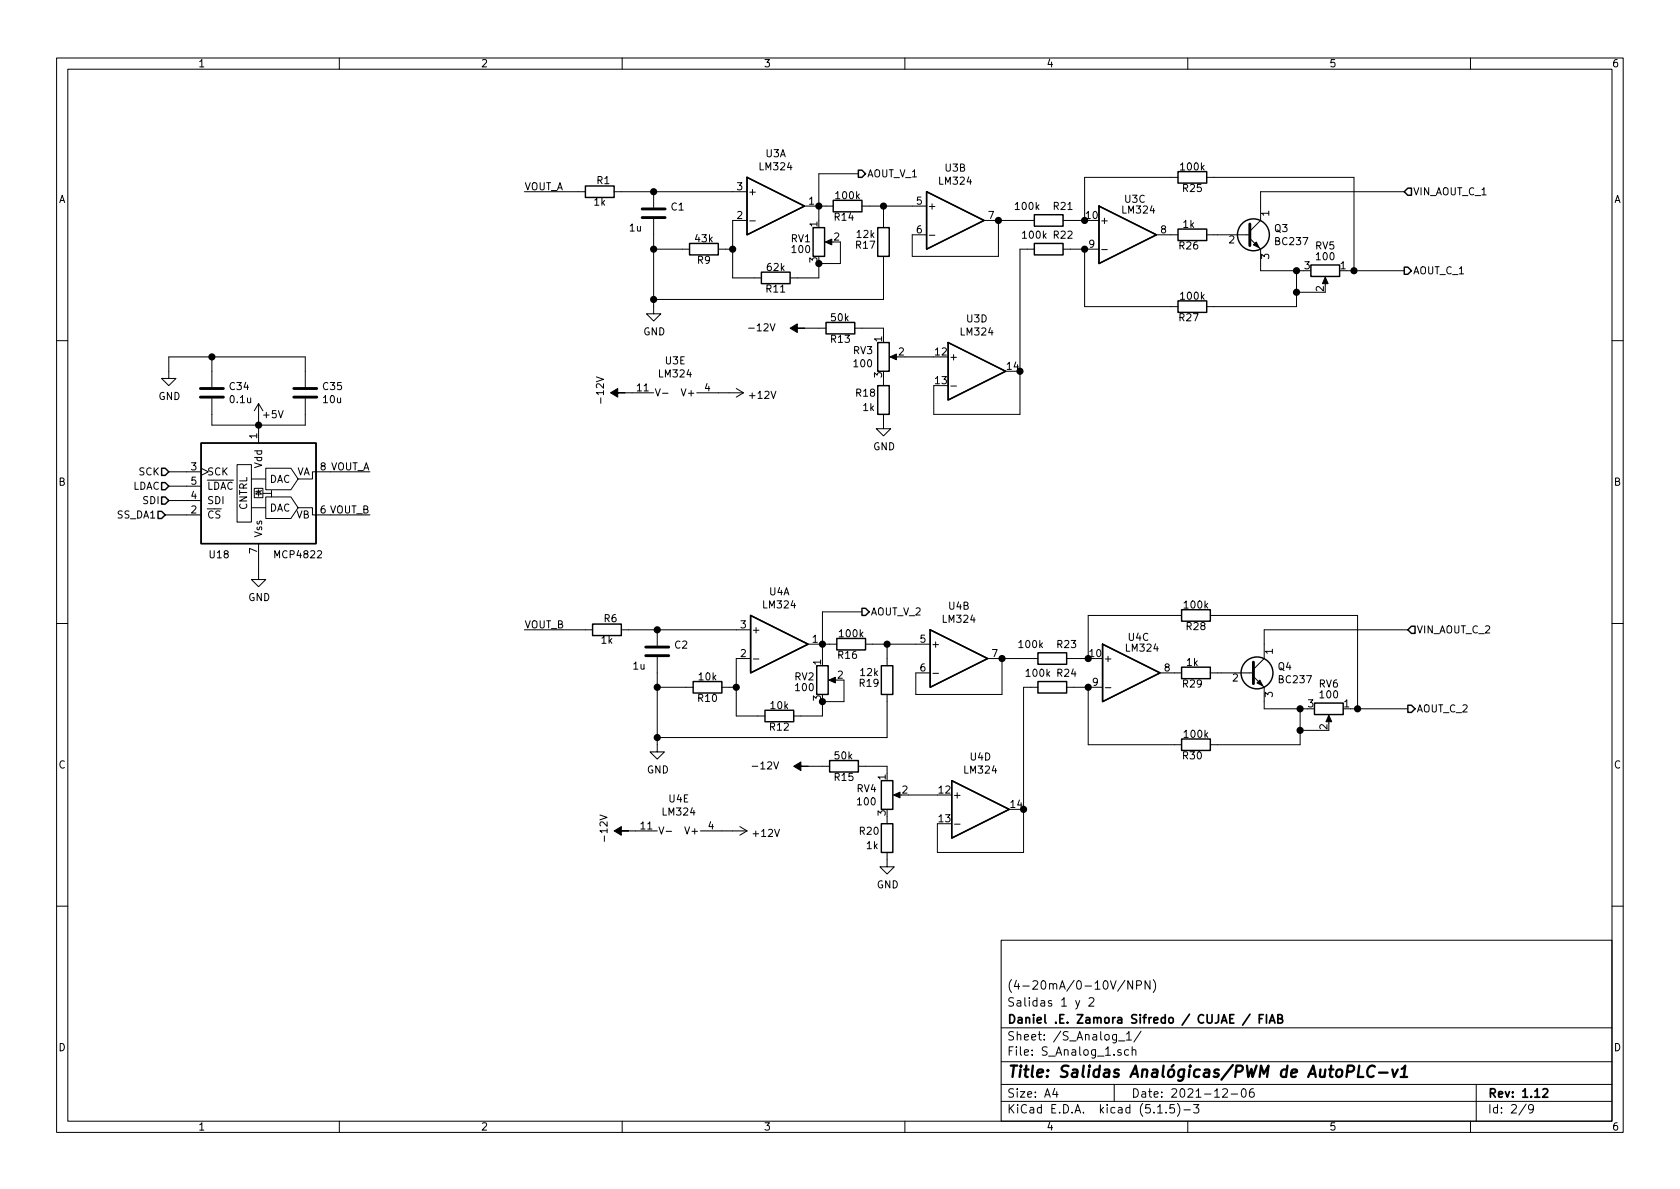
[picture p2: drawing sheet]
<svg xmlns="http://www.w3.org/2000/svg" width="297mm" height="210mm" viewBox="0 0 297 210" stroke-linecap="round" stroke-linejoin="round" font-family="sans-serif">
<g fill="none" stroke="#000" stroke-width=".18">
<path d="M10 10.3h277v189.9h-277zM12 12.2h273v186.1h-273zM60 10.3v1.9M110 10.3v1.9M160 10.3v1.9M210 10.3v1.9M260 10.3v1.9M92.7 33.9h10.8M108.6 33.9h23.5M115.6 38.7v16.8h1.2l-1.2 1.3-1.3-1.3h1.3M115.6 33.9v2.8M132.1 39h-2.6v10.1h5.1"/>
<path d="M132.6 39.1h1M142.2 36.4h5.1M151.8 30.7h-7v8.3M152.4 36.4h11.4M156.2 36.4v3.9M174 39h8.9M176.5 39v6.3h-15.2v-3.8h2.5M208.3 31.4h-16.5v7.6h-3.8M213.4 31.4h26v16.5M248.3 33.9h-25.4v5.1l-1.9 1.9M115.6 44.1h6.3M127 44.1h2.5"/>
<path d="M142.2 58h3.8M146.3 42.8h1M148.6 42.8v3.8h-3.8v2.5h-5.1M151.1 58h5.1v1.3M156.2 45.3v7.7h-40.6M164.3 41.6h1M182.9 44.1h-2.6v29.2h-15.2v-5.1M188 44.1h6.3M191.8 44.1v10.1h16.5M194.8 44.1h1M204.5 41.5h3.8M213.4 41.5h7.6"/>
<path d="M221 42.2l1.9 1.9v3.8h7.6M229.2 47.9v6.3h-15.8M229.2 51.7h5.1M234.3 49.4v1M238.1 47.9h10.2M10 60.2h2M29.8 66.9h-1.2l1.2 1.3 1.3-1.3h-1.3v-3.8h24.2v5.3M37.5 63.1v5.3M37.5 70.5v4.7h16.5v-4.7M45.7 71.4v7M45.7 71.4l-.7 1.2M45.7 71.4l.8 1.2"/>
<path d="M110.5 69.5h5.1M115.9 68.8l.4 1.2 .4-1.2M117.1 69.5h1M123.2 69.5h8.2M130.2 68.7l1.2 .8M131.4 69.5l-1.2 .7M156.2 73.3v2.5h1.3l-1.3 1.3-1.3-1.3h1.3M156.2 66.9v1.3M157.7 63.1h1M160 63.1h5.1M168.1 68.3h1M285 60.2h2"/>
<path d="M29.2 91.1h6.4M29.8 83.4h5.8M29.8 88.5h5.8M29.8 86h5.8M35.6 82.8l1.2 .6-1.2 .7M41.9 82.2h2.5v10.1h-2.5zM44.4 89.8h2.6M44.4 84.7h2.6M45 86.4h1.5v1.6h-1.5zM45.7 86.9l.5 .5h-1zM45.7 96.1v6.4h1.3l-1.3 1.3-1.3-1.3h1.3M45.7 86.6v1.2"/>
<path d="M46.2 86.7l-.1 .2h-.8l-.1 .1M47 87.9h4.4l1.3 1.9-1.3 1.9h-4.4zM47 82.8h4.4l1.3 1.9-1.3 1.9h-4.4zM48 86.7v.5h-1.5M48 87.1v.8M52.7 89.8h2.5v1.3h10.2M65.4 83.4h-10.2v1.3h-2.5M10 110.3h2M92.7 111.4h12.1M109.9 111.4h22.8M116.2 116.2v16.8h1.3l-1.3 1.2-1.3-1.2h1.3M116.2 111.4v2.8"/>
<path d="M132.7 116.5h-2.5v10.1h5.1M133.2 116.5h1M142.9 113.9h5.1M152.4 108.2h-7v8.3M153 113.9h11.5M156.8 113.9v3.8M164.9 119.1h1M174.6 116.5h8.9M177.2 116.5v6.3h-15.3v-3.8h2.6M205.1 119h3.8M208.9 108.8h-16.5v7.7h-3.8M214 119h7.6"/>
<path d="M214 108.8h26v16.5M221.6 119.6l1.9 1.9v3.8h7.6M248.9 111.4h-25.4v5.1l-1.9 1.9M285 110.3h2M116.2 121.5h6.4M127.6 121.5h2.6M142.9 135.5h3.8M146.9 120.3h1.1M149.2 120.3v3.8h-3.8v2.5h-5.1M151.8 135.5h5v1.3M156.8 122.8v7.6h-40.6M183.5 121.5h-2.5v29.2h-15.3v-5"/>
<path d="M188.6 121.5h6.3M192.4 121.5v10.2h16.5M195.4 121.6h1M229.9 125.3v6.4h-15.9M229.9 129.2h5M234.9 126.9v1M238.8 125.3h10.1M111.1 146.9h5.1M116.5 146.2l.4 1.3 .5-1.3M117.8 147h.9M123.8 146.9h8.3M130.8 146.2l1.3 .7"/>
<path d="M132.1 146.9l-1.3 .8M156.8 150.7v2.6h1.3l-1.3 1.3-1.2-1.3h1.2M156.8 144.4v1.3M158.4 140.6h1M160.7 140.6h5M168.8 145.7h.9M10 160.2h2M177 166.3h108v32h-108zM190.9 176.9l-.5 1.4-.2 .1M192.6 176.6l.2-.2h.3l.2 .2 .1 .3-.9 1h.9M198.9 173.3l-1.3 2M200.3 173.4v1.5l-.9-1.5v1.5"/>
<path d="M201 174.2l.7-.1 .1-.2v-.3l-.3-.2h-.5v1.5M203.3 173.4v1.5l-.8-1.5v1.5M203.9 173.2a1.79 1.79 0 0 1 0 2.3M285 160.2h2M60 198.3v1.9M110 198.3v1.9M160 198.3v1.9M177 194.8h108M177 191.8h108M177 187.8h108M177 181.8h108M186.5 192.5l-.4 1h1"/>
<path d="M186.8 193v1M197 191.8v3M197.8 184.1h1.1M199.2 182.8l.4-.4v1.5M199.2 183.9h.9M199.5 185.7l-.4-.1-.3 .3 .1 .6 .2 .1 .4-.1M200.2 185.7h.1a.37 .37 0 0 1 .5 .1v.8M200.2 185.1v1.5M201.8 182.3l-1.3 2M204.7 196.8h.8M206.2 196.7v.1M207.6 195.3h-.7l-.1 .7 .2-.1 .5 .1 .2 .2-.1 .5-.2 .1-.6-.1"/>
<path d="M208.2 195.1a1.71 1.71 0 0 1 0 2.3M209.3 196.3h1.2M210 198.3v1.9M211 195.3h1l-.5 .6 .4 .1v.7l-.2 .1-.7-.1M216.2 192.7l.2-.2h.4l.2 .5-.9 1h.9M217.7 193.5h1.1M219.6 192.7l.4-.2a.94 .94 0 0 1 0 1.5 .82 .82 0 0 1-.4-1.3zM221.6 192.5a.59 .59 0 0 0-.7 .7l.1 .7 .2 .1 .5-.1 .1-.5-.2-.2-.4-.1-.3 .3M260 198.3v1.9M261 191.8v6.5M269.8 195.2l-1.2 2M271.1 196l-.3 .3-.4-.1-.1-.2v-.4l.1-.2 .4-.1 .2 .2a1.19 1.19 0 0 1-.2 1.2l-.4 .1"/>
</g>
<path d="M221 179.3l-1.3 2M223.4 179.4h-.7v1.5M223.9 179.4v1.5M222.7 180.1h.4M224.4 180.9l.5-1.5 .5 1.5M224.6 180.5h.7M225.9 180.1h.5l.2-.1 .1-.3-.3-.3h-.5v1.5h.6l.3-.3a.41 .41 0 0 0-.4-.5M272.8 192.7l.2-.2h.4l.3 .5-1 1h1" fill="none" stroke="#000" stroke-width=".3"/>
<path d="M240.3 188.4l-.2 2h.9M243.1 188.6a.87 .87 0 0 0-1 0 .87 .87 0 0 0-.4 1 .69 .69 0 0 0 .3 .8 .69 .69 0 0 0 .9-.1M243.8 189.7h1.5M246.2 189.1l.3 1.3 .6-1.3M247.6 190.4h1.2M247.8 189l.7-.6-.3 2" fill="none" stroke="#000" stroke-width=".41"/>
<g fill="none" stroke="#000" stroke-width=".25">
<path d="M103.5 32.9h5.1v2h-5.1zM132.1 31.4l10.1 5-10.1 5.1zM147.3 35.4h5.1v2.1h-5.1zM151.8 30.1h.6l.6 .6-.6 .7h-.6zM163.8 33.9l10.2 5.1-10.2 5.1zM182.9 38h5.1v2h-5.1zM194.3 36.4l10.2 5.1-10.2 5.1zM208.3 30.3h5.1v2.1h-5.1zM248.9 33.3h.7v1.2h-.7l-.6-.6zM121.9 43h5.1v2.1h-5.1zM134.6 48.1h5.1v2.1h-5.1zM143.8 40.3h2v5h-2z"/>
<path d="M146 57h5.1v2h-5.1zM155.2 40.3h2v5h-2zM182.9 43h5.1v2.1h-5.1zM208.3 53.2h5.1v2h-5.1zM208.3 40.5h5.1v2h-5.1zM231.8 46.9h5.1v2h-5.1zM248.3 47.2h.6l.7 .7-.7 .6h-.6zM35.6 78.4h20.3v17.7h-20.3zM155.2 60.6h2v5.1h-2zM155.2 68.2h2v5.1h-2zM167.6 60.6l10.2 5.1-10.2 5zM27.9 90.4h.7l.6 .7-.6 .6h-.7z"/>
<path d="M28.6 85.3h.6l.6 .7-.6 .6h-.6zM28.6 82.8h.6l.6 .6-.6 .7h-.6zM28.6 87.9h.6l.6 .6-.6 .6h-.6zM104.8 110.4h5.1v2h-5.1zM132.7 108.8l10.2 5.1-10.2 5.1zM144.4 117.7h2v5.1h-2zM148 112.9h5v2h-5zM152.4 107.6h.6l.7 .6-.7 .6h-.6zM155.8 117.7h2.1v5.1h-2.1zM164.5 111.4l10.1 5.1-10.1 5zM183.5 115.4h5.1v2.1h-5.1zM194.9 113.9l10.2 5.1-10.2 5.1z"/>
<path d="M208.9 118h5.1v2h-5.1zM208.9 107.8h5.1v2h-5.1zM249.6 110.7h.6v1.3h-.6l-.7-.6zM122.6 120.5h5v2h-5zM135.3 125.6h5v2h-5zM146.7 134.5h5.1v2h-5.1zM155.8 138h2.1v5.1h-2.1zM168.3 138l10.1 5.1-10.1 5.1zM183.5 120.5h5.1v2h-5.1zM208.9 130.7h5.1v2h-5.1zM232.4 124.3h5.1v2.1h-5.1zM248.9 124.7h.7l.6 .6-.6 .7h-.7z"/>
<path d="M155.8 145.7h2.1v5h-2.1z"/>
<circle cx="221.6" cy="41.5" r="2.82"/>
<circle cx="222.2" cy="119" r="2.82"/>
</g>
<path d="M139.7 58l1.3-.7v.7h1.2h-1.2v.8zM145.9 42.8l1.2-.5v1zM221.6 43.3l.5-.5 .5 1zM234.3 49l.5 1.2h-1zM107.9 69.5l1.3-.8v.8h1.3h-1.3v.7zM157.4 63.1l1.1-.5v1zM140.3 135.5l1.3-.8v.8h1.3h-1.3v.8zM146.6 120.3l1.1-.5v1zM222.2 120.8l.6-.5 .5 1zM234.9 126.5l.6 1.1h-1.1zM108.6 146.9l1.3-.7v.7h1.2h-1.2v.8zM158 140.6l1.1-.5v1z" fill="#000" stroke="#000" stroke-width=".18"/>
<path d="M113.5 38.5h4.1M113.5 37h4.1M221 39.6v3.8M35.4 70.2h4.1M35.4 68.7h4.1M51.9 70.2h4.1M51.9 68.7h4.1M114.2 115.9h4M114.2 114.4h4M221.6 117.1v3.8" fill="none" stroke="#000" stroke-width=".51"/>
<g fill="#000" stroke="#000" stroke-width=".25">
<circle cx="115.6" cy="33.9" r=".51"/>
<circle cx="144.8" cy="36.4" r=".51"/>
<circle cx="156.2" cy="36.4" r=".51"/>
<circle cx="176.5" cy="39" r=".51"/>
<circle cx="191.8" cy="39" r=".51"/>
<circle cx="115.6" cy="44.1" r=".51"/>
<circle cx="115.6" cy="53" r=".51"/>
<circle cx="129.5" cy="44.1" r=".51"/>
<circle cx="144.8" cy="46.6" r=".51"/>
<circle cx="191.8" cy="44.1" r=".51"/>
<circle cx="229.2" cy="47.9" r=".51"/>
<circle cx="229.2" cy="51.7" r=".51"/>
<circle cx="239.4" cy="47.9" r=".51"/>
<circle cx="37.5" cy="63.1" r=".51"/>
<circle cx="45.7" cy="75.2" r=".51"/>
<circle cx="180.3" cy="65.7" r=".51"/>
<circle cx="116.2" cy="111.4" r=".51"/>
<circle cx="145.4" cy="113.9" r=".51"/>
<circle cx="156.8" cy="113.9" r=".51"/>
<circle cx="177.2" cy="116.5" r=".51"/>
<circle cx="192.4" cy="116.5" r=".51"/>
<circle cx="116.2" cy="121.5" r=".51"/>
<circle cx="116.2" cy="130.4" r=".51"/>
<circle cx="130.2" cy="121.5" r=".51"/>
<circle cx="145.4" cy="124.1" r=".51"/>
<circle cx="192.4" cy="121.5" r=".51"/>
<circle cx="229.9" cy="125.3" r=".51"/>
<circle cx="229.9" cy="129.2" r=".51"/>
<circle cx="240" cy="125.3" r=".51"/>
<circle cx="181" cy="143.1" r=".51"/>
</g>
<text font-size="2.8" x="178" y="190.5">Title: Salidas Analógicas/PWM de AutoPLC-v1</text>
<g font-size="2.1">
<text x="178" y="178">Salidas 1 y 2</text>
<text x="178" y="175">(4-20mA/0-10V/NPN)</text>
<text x="178" y="184">Sheet: /S_Analog_1/</text>
<text x="178" y="181">Daniel .E. Zamora Sifredo / CUJAE / FIAB</text>
<text x="178" y="186.7">File: S_Analog_1.sch</text>
<text x="178" y="196.9">KiCad E.D.A. kicad (5.1.5)-3</text>
<text x="178" y="194.1">Size: A4</text>
<text x="200" y="194.1">Date: 2021-12-06</text>
<text x="263" y="194.1">Rev: 1.12</text>
<text x="263" y="196.9">Id: 2/9</text>
</g>
<g font-size="1.8">
<text x="35" y="11.9">1</text>
<text x="85" y="11.9">2</text>
<text x="135" y="11.9">3</text>
<text x="185" y="11.9">4</text>
<text x="235" y="11.9">5</text>
<text x="285" y="11.9">6</text>
<text x="135.4" y="27.8">U3A</text>
<text x="10.4" y="35.9">A</text>
<text x="92.7" y="33.6">VOUT_A</text>
<text x="105.6" y="32.6">R1</text>
<text x="130.3" y="33.6">3</text>
<text x="132.2" y="34.5">+</text>
<text x="134.4" y="30.1">LM324</text>
<text x="147.9" y="35.2">100k</text>
<text x="153.3" y="31.4">AOUT_V_1</text>
<text x="166.2" y="32.7">LM324</text>
<text x="167.2" y="30.3">U3B</text>
<text x="198.9" y="35.9">U3C</text>
<text x="208.9" y="30.1">100k</text>
<text x="209.2" y="34">R25</text>
<text x="249.8" y="34.5">VIN_AOUT_C_1</text>
<text x="285.4" y="35.9">A</text>
<text x="105.1" y="36.4">1k</text>
<text x="111.4" y="40.9">1u</text>
<text x="118.7" y="37.2">C1</text>
<text x="130.3" y="38.7">2</text>
<text x="143" y="36.2">1</text>
<text x="144.5" y="40.1" transform="rotate(-90 144.5 40.1)">1</text>
<text x="147.6" y="39">R14</text>
<text x="162.1" y="36.2">5</text>
<text x="162.1" y="41.3">6</text>
<text x="164" y="37.1">+</text>
<text x="174.8" y="38.7">7</text>
<text x="179.7" y="37.1">100k</text>
<text x="186.3" y="37.1">R21</text>
<text x="192.1" y="38.7">10</text>
<text x="194.4" y="39.6">+</text>
<text x="198.6" y="37.8">LM324</text>
<text x="205.3" y="41.3">8</text>
<text x="209.2" y="40.3">1k</text>
<text x="224.4" y="38.2" transform="rotate(-90 224.4 38.2)">1</text>
<text x="225.4" y="41">Q3</text>
<text x="123" y="42.8">43k</text>
<text x="123.3" y="46.7">R9</text>
<text x="135.7" y="47.9">62k</text>
<text x="139.9" y="42.8">RV1</text>
<text x="140.1" y="44.7">100</text>
<text x="144.5" y="46.5" transform="rotate(-90 144.5 46.5)">3</text>
<text x="147.5" y="42.5">2</text>
<text x="151.4" y="44">R17</text>
<text x="151.6" y="42.1">12k</text>
<text x="180.9" y="42.2">100k</text>
<text x="186.3" y="42.2">R22</text>
<text x="192.6" y="43.8">9</text>
<text x="208.6" y="44.1">R26</text>
<text x="217.3" y="43">2</text>
<text x="224.4" y="45.8" transform="rotate(-90 224.4 45.8)">3</text>
<text x="225.6" y="43.4">BC237</text>
<text x="230.7" y="47.6">3</text>
<text x="232.6" y="44.1">RV5</text>
<text x="232.8" y="46">100</text>
<text x="237" y="47.6">1</text>
<text x="135.5" y="51.7">R11</text>
<text x="208.9" y="53">100k</text>
<text x="234.1" y="51.5" transform="rotate(-90 234.1 51.5)">2</text>
<text x="249.8" y="48.5">AOUT_C_1</text>
<text x="113.7" y="59.3">GND</text>
<text x="132.8" y="58.6">-12V</text>
<text x="147" y="56.8">50k</text>
<text x="170" y="59.3">LM324</text>
<text x="171" y="57">U3D</text>
<text x="208.6" y="56.8">R27</text>
<text x="117.7" y="64.4">U3E</text>
<text x="147" y="60.6">R13</text>
<text x="150.9" y="62.6">RV3</text>
<text x="151.1" y="64.9">100</text>
<text x="156" y="60.4" transform="rotate(-90 156 60.4)">1</text>
<text x="158.9" y="62.9">2</text>
<text x="165.4" y="62.9">12</text>
<text x="167.8" y="63.7">+</text>
<text x="178.1" y="65.4">14</text>
<text x="28" y="70.7">GND</text>
<text x="40.7" y="69">C34</text>
<text x="40.8" y="71.3">0.1u</text>
<text x="57.2" y="69">C35</text>
<text x="57.2" y="71.3">10u</text>
<text x="106.8" y="70.9" transform="rotate(-90 106.8 70.9)">-12V</text>
<text x="112.7" y="69.2">11</text>
<text x="116.6" y="66.7">LM324</text>
<text x="120.9" y="70.1">V+</text>
<text x="124.6" y="69.2">4</text>
<text x="132.7" y="70.5">+12V</text>
<text x="151.4" y="70.1">R18</text>
<text x="156" y="66.8" transform="rotate(-90 156 66.8)">3</text>
<text x="165.4" y="67.9">13</text>
<text x="45.5" y="77.6" transform="rotate(-90 45.5 77.6)">1</text>
<text x="46.7" y="74">+5V</text>
<text x="152.6" y="72.7">1k</text>
<text x="33.8" y="83.2">3</text>
<text x="46.4" y="82.7" transform="rotate(-90 46.4 82.7)">Vdd</text>
<text x="56.7" y="83.2">8 VOUT_A</text>
<text x="154.4" y="79.6">GND</text>
<text x="10.4" y="85.9">B</text>
<text x="23.4" y="86.6">LDAC</text>
<text x="24.6" y="84.1">SCK</text>
<text x="25.4" y="89.1">SDI</text>
<text x="33.8" y="88.3">4</text>
<text x="33.8" y="85.7">5</text>
<text x="36.6" y="84.1">SCK</text>
<text x="36.6" y="89.1">SDI</text>
<text x="36.6" y="86.6">LDAC</text>
<text x="47.6" y="85.4">DAC</text>
<text x="52.4" y="84.1">VA</text>
<text x="285.4" y="85.9">B</text>
<text x="20.8" y="91.7">SS_DA1</text>
<text x="33.8" y="90.8">2</text>
<text x="36.6" y="91.7">CS</text>
<text x="43.7" y="90.2" transform="rotate(-90 43.7 90.2)">CNTRL</text>
<text x="46.4" y="95.1" transform="rotate(-90 46.4 95.1)">Vss</text>
<text x="47.6" y="90.5">DAC</text>
<text x="52.4" y="91.7">VB</text>
<text x="56.7" y="90.8">6 VOUT_B</text>
<text x="37.1" y="98.7">U18</text>
<text x="45.5" y="97.9" transform="rotate(-90 45.5 97.9)">7</text>
<text x="48.8" y="98.7">MCP4822</text>
<text x="43.9" y="106.3">GND</text>
<text x="135.1" y="107.6">LM324</text>
<text x="136" y="105.3">U4A</text>
<text x="167.8" y="107.8">U4B</text>
<text x="209.5" y="107.6">100k</text>
<text x="92.7" y="111.1">VOUT_B</text>
<text x="106.3" y="113.8">1k</text>
<text x="106.8" y="110">R6</text>
<text x="131" y="111.1">3</text>
<text x="132.8" y="112">+</text>
<text x="143.7" y="113.7">1</text>
<text x="148.5" y="112.7">100k</text>
<text x="153.9" y="108.8">AOUT_V_2</text>
<text x="162.7" y="113.7">5</text>
<text x="166.8" y="110.1">LM324</text>
<text x="199.5" y="113.3">U4C</text>
<text x="209.8" y="111.4">R28</text>
<text x="250.4" y="112">VIN_AOUT_C_2</text>
<text x="112" y="118.4">1u</text>
<text x="119.3" y="114.7">C2</text>
<text x="131" y="116.2">2</text>
<text x="145.2" y="117.6" transform="rotate(-90 145.2 117.6)">1</text>
<text x="148.2" y="116.5">R16</text>
<text x="152.2" y="119.6">12k</text>
<text x="162.7" y="118.7">6</text>
<text x="164.6" y="114.5">+</text>
<text x="175.4" y="116.2">7</text>
<text x="180.3" y="114.6">100k</text>
<text x="181.6" y="119.7">100k</text>
<text x="187" y="119.7">R24</text>
<text x="187" y="114.6">R23</text>
<text x="192.7" y="116.2">10</text>
<text x="195.1" y="117.1">+</text>
<text x="199.2" y="115.2">LM324</text>
<text x="205.9" y="118.7">8</text>
<text x="209.9" y="117.8">1k</text>
<text x="225" y="115.7" transform="rotate(-90 225 115.7)">1</text>
<text x="226" y="118.5">Q4</text>
<text x="123.5" y="124.1">R10</text>
<text x="123.6" y="120.3">10k</text>
<text x="136.3" y="125.4">10k</text>
<text x="140.5" y="120.3">RV2</text>
<text x="140.8" y="122.2">100</text>
<text x="145.2" y="123.9" transform="rotate(-90 145.2 123.9)">3</text>
<text x="148.1" y="120">2</text>
<text x="152" y="121.5">R19</text>
<text x="193.2" y="121.3">9</text>
<text x="209.2" y="121.6">R29</text>
<text x="218" y="120.5">2</text>
<text x="225" y="123.3" transform="rotate(-90 225 123.3)">3</text>
<text x="226.2" y="120.8">BC237</text>
<text x="231.3" y="125.1">3</text>
<text x="233.2" y="121.6">RV6</text>
<text x="233.5" y="123.5">100</text>
<text x="237.6" y="125.1">1</text>
<text x="250.4" y="126">AOUT_C_2</text>
<text x="136.2" y="129.2">R12</text>
<text x="209.5" y="130.5">100k</text>
<text x="234.7" y="129" transform="rotate(-90 234.7 129)">2</text>
<text x="10.4" y="135.9">C</text>
<text x="114.4" y="136.8">GND</text>
<text x="133.4" y="136.1">-12V</text>
<text x="147.7" y="134.3">50k</text>
<text x="156.6" y="137.9" transform="rotate(-90 156.6 137.9)">1</text>
<text x="170.6" y="136.8">LM324</text>
<text x="171.6" y="134.5">U4D</text>
<text x="209.2" y="134.3">R30</text>
<text x="285.4" y="135.9">C</text>
<text x="118.3" y="141.9">U4E</text>
<text x="147.6" y="138.1">R15</text>
<text x="151.5" y="140.1">RV4</text>
<text x="151.7" y="142.4">100</text>
<text x="159.5" y="140.3">2</text>
<text x="166" y="140.3">12</text>
<text x="168.4" y="141.2">+</text>
<text x="178.7" y="142.9">14</text>
<text x="107.4" y="148.4" transform="rotate(-90 107.4 148.4)">-12V</text>
<text x="113.3" y="146.7">11</text>
<text x="117.3" y="144.2">LM324</text>
<text x="121.5" y="147.6">V+</text>
<text x="125.2" y="146.7">4</text>
<text x="133.3" y="148">+12V</text>
<text x="152" y="147.6">R20</text>
<text x="156.6" y="144.2" transform="rotate(-90 156.6 144.2)">3</text>
<text x="166" y="145.4">13</text>
<text x="153.3" y="150.2">1k</text>
<text x="155" y="157.1">GND</text>
<text x="10.4" y="185.9">D</text>
<text x="285.4" y="185.9">D</text>
<text x="35" y="199.9">1</text>
<text x="85" y="199.9">2</text>
<text x="135" y="199.9">3</text>
<text x="185" y="199.9">4</text>
<text x="235" y="199.9">5</text>
<text x="285" y="199.9">6</text>
</g>
</svg>
